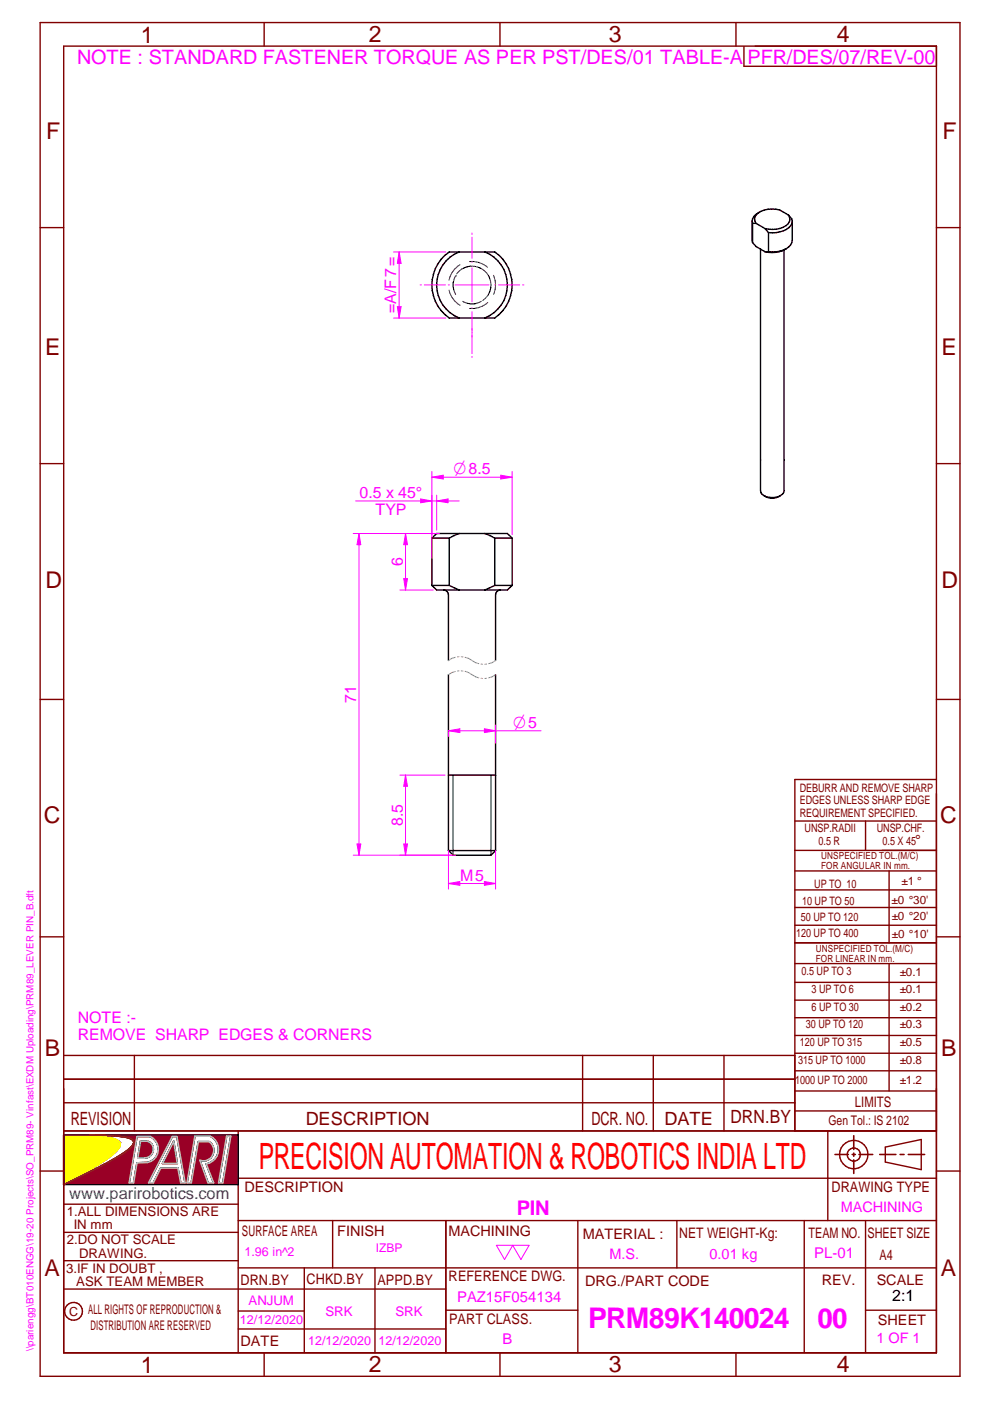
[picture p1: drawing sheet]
<svg xmlns="http://www.w3.org/2000/svg" width="210mm" height="297mm" viewBox="0 0 210 297" stroke-linecap="round" stroke-linejoin="round" font-family="sans-serif">
<g fill="none" stroke="#800000" stroke-width=".3">
<path d="M13.5 239.8h185M13.5 230.8v56h185v-56M50.5 239.8v47M175.5 239.8v19M13.5 255.3h37M50.5 249.8h148M50.5 258.8h148M70.5 258.8v10M94.5 258.8v28M122.5 258.8v28M143.5 258.8v10M170.5 258.8v28"/>
<path d="M183.5 258.8v28M187.7 243.2l7.6-1.6v6.4l-7.6-1.6zM13.5 261.3h37M13.5 267.3h37M13.5 273.3h81M50.5 268.8h148M50.5 278h14M64.5 268.8v18M79.5 268.8v18M94.5 277.8h28M183.5 277.8h15M50.5 281.8h44"/>
<circle cx="181" cy="244.8" r="3"/>
<circle cx="181" cy="244.8" r="1.4"/>
<circle cx="15.6" cy="278" r="1.89"/>
</g>
<path d="M177 244.8h2.9M180.7 244.8h.7M181 240.8v2.9M181 244.5v.7M181 245.9v2.9M182.1 244.8h2.9M186.5 244.8h3.4M190.8 244.8h.9M192.6 244.8h3.4" fill="none" stroke="#800000" stroke-width=".34"/>
<path d="M29 241h2.9a2.94 2.94 0 0 1 1.6 2.9 2.94 2.94 0 0 1-2.2 2.6h-2.3l-.7 4.3h-.9zM36.5 241h1l1.7 9.8h-.9l-.6-3.2h-3.6l-1.6 3.2h-1zM41.3 240.9h3.3a3.2 3.2 0 0 1 1.7 3.2 3.2 3.2 0 0 1-2.6 2.7l1.6 4h-1.2l-1.7-4.8a2.23 2.23 0 0 0 2.7-1.1 2.23 2.23 0 0 0-.7-2.8h-2.4l-1.4 8.7h-.9zM48 240.9h.9l-1.7 9.9h-.8z" fill="none" stroke="#991b1e" stroke-width=".34"/>
<path d="M29.8 241.9h1.4a1.85 1.85 0 0 1 1.3 2.1 1.85 1.85 0 0 1-1.8 1.5h-1.5z" fill-rule="evenodd" fill="#990026"/>
<path d="M29.8 241.9h1.4a1.85 1.85 0 0 1 1.3 2.1 1.85 1.85 0 0 1-1.8 1.5h-1.5z" fill="none" stroke="#991b1e" stroke-width=".34"/>
<path d="M36.8 242l.8 4.7h-3.1z" fill="#990026"/>
<path d="M36.8 242l.8 4.7h-3.1z" fill="none" stroke="#991b1e" stroke-width=".34"/>
<path d="M19 240.6l1.4 .1a31.6 31.6 0 0 1 7.1 .6 .93 .93 0 0 1 .8 .7 .93 .93 0 0 1-.4 1.1 16.4 16.4 0 0 1-4 2.8l-2.7 1.5-7.7 3.8 8.1-4.8a9 9 0 0 0 3.8-3.6v-.5M19.3 240.6l4.2 .7 1.4 .5 .5 .4M29 241h2.9a2.94 2.94 0 0 1 1.6 2.9 2.94 2.94 0 0 1-2.2 2.6h-2.3l-.7 4.3h-.9zM29.8 241.9h1.4a1.85 1.85 0 0 1 1.3 2.1 1.85 1.85 0 0 1-1.8 1.5h-1.5zM36.5 241h1l1.7 9.8h-.9l-.6-3.2h-3.6l-1.6 3.2h-1zM36.8 242l.8 4.7h-3.1zM41.3 240.9h3.3a3.2 3.2 0 0 1 1.7 3.2 3.2 3.2 0 0 1-2.6 2.7l1.6 4h-1.2l-1.7-4.8a2.23 2.23 0 0 0 2.7-1.1 2.23 2.23 0 0 0-.7-2.8h-2.4l-1.4 8.7h-.9zM48 240.9h.9l-1.7 9.9h-.8z" fill="none" stroke="#000" stroke-width=".34"/>
<circle cx="25.4" cy="242.2" r=".17" fill="#000"/>
<path d="M29.8 241.9h1.4a1.85 1.85 0 0 1 1.3 2.1 1.85 1.85 0 0 1-1.8 1.5h-1.5zM36.8 242l.8 4.7h-3.1z" fill="none" stroke="#c0c0c0" stroke-width=".34"/>
<path d="M13.5 240.6h5.8l3.6 .5a3.3 3.3 0 0 1 2.5 1.3 2.97 2.97 0 0 1-1.5 2.4l-4.2 2.8-6.2 3.6z" fill-rule="evenodd" fill="#ff0"/>
<path d="M25.4 242.3a1.68 1.68 0 0 1-.8 1.8l-1.4 1.2-2.3 1.6-7.4 4.3" fill="none" stroke="#f1eb1f" stroke-width=".34"/>
<circle cx="25.4" cy="242.3" r=".17" fill="#f1eb1f"/>
<path d="M25.4 242.2l-.6-.5a22.5 22.5 0 0 0-5.5-1.1h-5.8v10.6" fill="none" stroke="#f1eb1f" stroke-width=".34"/>
<path d="M19 240.6l3.6 .5 2 .5a1.05 1.05 0 0 1 .8 .8 1.05 1.05 0 0 1-.3 1.1l-.3 .5a18.3 18.3 0 0 1-4 2.9l-7.3 4.3" fill="none" stroke="#ff0" stroke-width=".34"/>
<path d="M13.5 240.6v10.6" fill="none" stroke="#000" stroke-width=".34"/>
<path d="M13.5 240.6v10.6" fill="none" stroke="#000" stroke-width=".3"/>
<path d="M19 240.6l4.4 .1 2.7 .3 1.8 .5 .4 .4 .1 .4-.3 .6-.8 .8-3 2-3.1 1.7-7.7 3.8h37v-10.6zM36.5 241h1l1.7 9.8h-.9l-.6-3.2h-3.6l-1.6 3.2h-1zM29 241h2.9a2.94 2.94 0 0 1 1.6 2.9 2.94 2.94 0 0 1-2.2 2.6h-2.3l-.7 4.3h-.9zM41.3 240.9h3.3a3.2 3.2 0 0 1 1.7 3.2 3.2 3.2 0 0 1-2.6 2.7l1.6 4h-1.2l-1.7-4.8a2.23 2.23 0 0 0 2.7-1.1 2.23 2.23 0 0 0-.7-2.8h-2.4l-1.4 8.7h-.9zM48 240.9h.9l-1.7 9.9h-.8z" fill-rule="evenodd" fill="#990026"/>
<g fill="none" stroke="#000" stroke-width=".3">
<path d="M94.3 54.1l.9-.7h9.7a8.5 8.5 0 0 1 0 14h-9.7a8.5 8.5 0 0 1-.9-13.3zM97.4 53.4a7.5 7.5 0 0 0-4.8 7 7.5 7.5 0 0 0 4.8 7M102.8 53.4a7.5 7.5 0 0 1 4.8 7 7.5 7.5 0 0 1-4.8 7M159.5 46.9l.1 4.5M159.6 47.3l.7 .1M159.6 51.4l.7 .9 1.9 1.1M159.6 47.3v4.1M160.3 47.4l1.9 1.1M161.1 45a2.1 2.1 0 0 0-1.5 2.3M161.2 52.8v51.3l.3 .7 .5 .3M162.2 48.5l.7 .8M162.2 53.4h.7"/>
<path d="M162.9 49.3v4.1M166.2 53v51.1l-.3 .7-.4 .3M166.8 52.7a5.9 5.9 0 0 1-4.6 .7M166.8 52.7a5.9 5.9 0 0 1-3.9 .7M167.2 45.6l.7 .8 .1 .5M167.2 45.6a5.2 5.2 0 0 0-6.8 0 1.33 1.33 0 0 0-.1 1.8M167.2 45.6a1.68 1.68 0 0 1-1.1 2.6 5.9 5.9 0 0 1-3.9 .3M168 46.9a2.88 2.88 0 0 1-2.6 2.2l-.8 .2h-1.7M168 46.9v4.1a2.27 2.27 0 0 1-1.2 1.7M91.6 114.1h3.6M91.6 114.1l1-1h15l1 1M91.6 114.1v10"/>
<path d="M95.2 114.1v10M97.4 113.1l-2.2 1M102.8 113.1l2.1 1M104.9 114.1h3.7M104.9 114.1v10M108.6 114.1v10M162 105.1a3.9 3.9 0 0 0 3.5 0M162 105.1a3 3 0 0 0 3.5 0M91.6 124.1l1 1h15l1-1M91.6 124.1h3.6M94.1 125.1a1.01 1.01 0 0 1 1 1v13.9M95.2 124.1l2.2 1"/>
<path d="M104.9 124.1h3.7M104.9 124.1l-2.1 1M106.1 125.1a1.01 1.01 0 0 0-1 1v13.9M95.1 143v37.3M105.1 143v37.3M95.1 164.3h10M95.1 180.3h10M95.1 180.3l1 1h8l1-1M13.5 240.6h37v10.6h-37"/>
</g>
<path d="M13.5 251.2a118.2 118.2 0 0 0 12.2-6.4l-4.5 2.6zM19 240.6l6.1 .3 2.4 .4a18.7 18.7 0 0 0-5.6-.6zM27.5 241.3l.5 .3M28 241.6h.1M28 241.6l.4 .5M28.2 241.7l.2 .6M28.4 242.3l-.3 .6-.5 .6-1.9 1.3M28.4 242.3l-.6 .9-2.1 1.6" fill="none" stroke="#991b1e" stroke-width=".34"/>
<path d="M29 241h2.9a2.94 2.94 0 0 1 1.6 2.9 2.94 2.94 0 0 1-2.2 2.6h-2.3l-.7 4.3h-.9zM36.5 241h1l1.7 9.8h-.9l-.6-3.2h-3.6l-1.6 3.2h-1zM41.3 240.9h3.3a3.2 3.2 0 0 1 1.7 3.2 3.2 3.2 0 0 1-2.6 2.7l1.6 4h-1.2l-1.7-4.8a2.23 2.23 0 0 0 2.7-1.1 2.23 2.23 0 0 0-.7-2.8h-2.4l-1.4 8.7h-.9zM48 240.9h.9l-1.7 9.9h-.8z" fill="none" stroke="#c0c0c0" stroke-width=".34"/>
<g fill="none" stroke="#800000" stroke-width=".3">
<path d="M8.5 4.8h195v287h-195zM13.5 9.8h185v277h-185zM56 4.8v5M106 4.8v5M156 4.8v5M157.7 9.9v4.2h40.8M8.5 48.3h5M198.5 48.3h5M8.5 98.3h5M198.5 98.3h5M8.5 148.3h5M198.5 148.3h5"/>
<path d="M168.5 174.1h30M183.5 174.1v6.2M198.5 165.3h-30v74.5h30M8.5 198.6h5M168.5 184.7h30M168.5 188.7h30M168.5 192.4h30M168.5 196.2h30M168.5 199.9h30M168.5 180.3h30M188.5 184.7v15.2M198.5 198.6h5"/>
<path d="M168.5 204.3h30M168.5 208.3h30M168.5 212h30M168.5 215.8h30M168.5 219.5h30M188.5 204.3v27M13.5 233.8h155M13.5 228.8h155M13.5 223.8h155M28.5 223.8v16M123.5 223.8v16M138.5 223.8v16"/>
<path d="M153.5 223.8v16M168.5 223.3h30M168.5 227h30M168.5 231.3h30M168.5 235.5h30M8.5 248.3h5M198.5 248.3h5M56 286.8v5M106 286.8v5M156 286.8v5"/>
</g>
<path d="M96.1 164.3v17M104.1 164.3v17" fill="none" stroke="#000" stroke-width=".21"/>
<g fill="none" stroke="#008000" stroke-width=".21">
<path d="M96.1 59.7v.9l.1 .9M96.6 58.5h.1M96.6 58.5a4.1 4.1 0 0 0 0 3.9M97.5 56.1a5 5 0 0 0-2.3 3.3M99.6 55.5h.1M99.6 55.5a5 5 0 0 1 3.8 1.2M99.7 56.4a4 4 0 0 0-2.9 1.7M101.5 56.7a3.9 3.9 0 0 0-3.4 .3M101.5 56.7l.5 .2M101.5 56.7a3.9 3.9 0 0 1 2.3 2.4M103.5 58.4a3.9 3.9 0 0 1 0 4M104.6 58.4a5 5 0 0 1 0 4"/>
<path d="M95.2 61.5a4.8 4.8 0 0 0 2.4 3.2M98.1 63.9l1 .4 .8 .1M99.6 65.4h.1M100.7 64.4h.1M100.7 64.4h-.8M102.1 63.9l-1.4 .5h-.8M103.4 64.1a4.9 4.9 0 0 1-3.8 1.3M104.1 60.8a3.7 3.7 0 0 1-1.7 2.9"/>
</g>
<path d="M83.4 53.4h11.1M84.6 53.4l.4 2.4h-.8zM83.4 67.4h11.1" fill="none" stroke="#f0f" stroke-width=".21"/>
<path d="M84.6 53.4l.4 2.4h-.8z" fill="#f0f"/>
<path d="M84.2 65h.8l-.4 2.4z" fill="none" stroke="#f0f" stroke-width=".21"/>
<path d="M84.2 65h.8l-.4 2.4z" fill="#f0f"/>
<g fill="none" stroke="#f0f" stroke-width=".21">
<path d="M84.6 53.4v14M100.1 49.4v.3M100.1 50.3v4.5M100.1 55.4v.2M100.1 56.8v7.2M89.1 60.4h.3M90 60.4h4.4M95 60.4h.3M96.5 60.4h7.2M100.1 65.2v.2M100.1 66.1v4.4M100.1 71.2v.2"/>
<path d="M104.9 60.4h.2M105.7 60.4h4.5M110.8 60.4h.3M84.8 113.1h8.1M86 113.1l.4 2.4h-.8zM84.8 125.1h7.1"/>
</g>
<path d="M86 113.1l.4 2.4h-.8z" fill="#f0f"/>
<path d="M85.6 122.7h.8l-.4 2.4z" fill="none" stroke="#f0f" stroke-width=".21"/>
<path d="M85.6 122.7h.8l-.4 2.4z" fill="#f0f"/>
<path d="M74.9 113.1h18.3M76.1 113.1l.4 2.4h-.8zM86 113.1v12M74.9 181.3h21" fill="none" stroke="#f0f" stroke-width=".21"/>
<path d="M76.1 113.1l.4 2.4h-.8z" fill="#f0f"/>
<path d="M75.7 178.9h.8l-.4 2.4z" fill="none" stroke="#f0f" stroke-width=".21"/>
<path d="M75.7 178.9h.8l-.4 2.4z" fill="#f0f"/>
<path d="M100.1 69.7v.3M100.1 70.6v4.4M100.1 75.6v.2M76.1 113.1v68.2M95.1 180.3v8.2M95.1 187.3l2.4-.4v.8zM105.1 180.3v8.2M105.2 264h7l-1.8 3-1.7-3-1.7 3z" fill="none" stroke="#f0f" stroke-width=".21"/>
<g fill="none" stroke="#949494" stroke-width=".21">
<path d="M96.5 139.4l-1.4 .6M97.3 139.2l-.3 .1M97.8 139.2l.4 .1M98.6 139.4l.7 .2 1.5 .9 .7 .2M96.5 142.4l-1.4 .6M97.3 142.2l-.3 .1M97.8 142.2l.4 .1M98.6 142.3l2.9 1.4M102 143.8h.3M102 140.8h.3M103.2 143.8h-.4M103.2 140.8h-.4"/>
<path d="M105.1 143l-.8 .5-.7 .2M105.1 140l-.8 .5-.7 .2"/>
</g>
<path d="M95.1 187.3l2.4-.4v.8z" fill="#f0f"/>
<path d="M102.7 186.9l2.4 .4-2.4 .4z" fill="none" stroke="#f0f" stroke-width=".21"/>
<path d="M102.7 186.9l2.4 .4-2.4 .4z" fill="#f0f"/>
<path d="M84.8 164.3h9.6M85.6 178.9h.8l-.4 2.4zM84.8 181.3h11.8M95.1 187.3h10" fill="none" stroke="#f0f" stroke-width=".21"/>
<path d="M85.6 178.9h.8l-.4 2.4z" fill="#f0f"/>
<path d="M86 164.3l.4 2.4h-.8z" fill="none" stroke="#f0f" stroke-width=".21"/>
<path d="M86 164.3l.4 2.4h-.8z" fill="#f0f"/>
<path d="M89.2 105.8l2.4 .4-2.4 .4zM91.6 105v8.4M92.6 105v7.4M86 164.3v17" fill="none" stroke="#f0f" stroke-width=".21"/>
<path d="M89.2 105.8l2.4 .4-2.4 .4z" fill="#f0f"/>
<path d="M92.6 106.2l2.4-.4v.8z" fill="none" stroke="#f0f" stroke-width=".21"/>
<path d="M92.6 106.2l2.4-.4v.8z" fill="#f0f"/>
<path d="M91.6 99.9v18.5M108.6 99.9v13.5M75.4 106.2h22M106.2 100.8l2.4 .4-2.4 .4z" fill="none" stroke="#f0f" stroke-width=".21"/>
<path d="M106.2 100.8l2.4 .4-2.4 .4z" fill="#f0f"/>
<path d="M91.6 101.2l2.4-.4v.8z" fill="none" stroke="#f0f" stroke-width=".21"/>
<path d="M91.6 101.2l2.4-.4v.8z" fill="#f0f"/>
<path d="M91.6 101.2h17M95.1 155.2v.9M102.7 154.5l2.4 .4-2.4 .4zM105.1 153.7v3.9" fill="none" stroke="#f0f" stroke-width=".21"/>
<path d="M102.7 154.5l2.4 .4-2.4 .4z" fill="#f0f"/>
<path d="M95.1 154.9l2.4-.4v.8z" fill="none" stroke="#f0f" stroke-width=".21"/>
<path d="M95.1 154.9l2.4-.4v.8z" fill="#f0f"/>
<path d="M95.1 154.9h19.6" fill="none" stroke="#f0f" stroke-width=".21"/>
<text font-size="7.7" fill="#f00" x="54.9" y="247.9">PRECISION AUTOMATION &amp; ROBOTICS INDIA LTD</text>
<text font-size="6" fill="#f0f" x="124.7" y="281.6">PRM89K140024</text>
<text font-size="5.9" fill="#f0f" x="173.3" y="281.6">00</text>
<g font-size="4.9" fill="#800000">
<text x="29.8" y="9">1</text>
<text x="78.2" y="8.9">2</text>
<text x="129.1" y="8.9">3</text>
<text x="177.4" y="8.9">4</text>
<text x="9.8" y="29.4">F</text>
<text x="199.8" y="29.4">F</text>
<text x="9.6" y="75.4">E</text>
<text x="199.6" y="75.4">E</text>
<text x="9.7" y="124.6">D</text>
<text x="199.6" y="124.6">D</text>
<text x="9.3" y="174.5">C</text>
<text x="199.3" y="174.5">C</text>
<text x="9.5" y="223.9">B</text>
<text x="199.6" y="223.9">B</text>
<text x="9.4" y="270.6">A</text>
<text x="199.5" y="270.6">A</text>
<text x="29.8" y="291">1</text>
<text x="78.2" y="291">2</text>
<text x="129.1" y="291">3</text>
<text x="177.4" y="291">4</text>
</g>
<text font-size="4.3" fill="#f0f" x="109.6" y="257.6">PIN</text>
<g font-size="4.2" fill="#f0f">
<text x="16.3" y="13.6">NOTE : STANDARD FASTENER TORQUE AS PER PST/DES/01 TABLE-A</text>
<text x="158.5" y="13.5">PFR/DES/07/REV-00</text>
</g>
<g font-size="3.9" fill="#800000">
<text x="15" y="238.4">REVISION</text>
<text x="64.8" y="238.4">DESCRIPTION</text>
<text x="125.4" y="238.5">DCR. NO.</text>
<text x="140.9" y="238.4">DATE</text>
<text x="154.9" y="238.2">DRN.BY</text>
</g>
<g font-size="3.7" fill="#f0f">
<text x="96.1" y="100.5">O8.5</text>
<text x="108.8" y="154.3">O5</text>
</g>
<text font-size="3.5" fill="#00f" x="14.7" y="254.1">www.parirobotics.com</text>
<g font-size="3.4" fill="#f0f">
<text x="84" y="66.4" transform="rotate(-90 84 66.4)">=A/F7=</text>
<text x="76.2" y="105.6">0.5 x 45°</text>
<text x="79.6" y="109.2">TYP</text>
<text x="85.4" y="120.1" transform="rotate(-90 85.4 120.1)">6</text>
<text x="75.5" y="149.1" transform="rotate(-90 75.5 149.1)">71</text>
<text x="85.4" y="175.2" transform="rotate(-90 85.4 175.2)">8.5</text>
<text x="97.5" y="186.7">M5</text>
<text x="16.5" y="217">NOTE :-</text>
<text x="16.5" y="220.6">REMOVE SHARP EDGES &amp; CORNERS</text>
</g>
<text font-size="3.4" x="189.2" y="275.8">2:1</text>
<g font-size="3.1" fill="#800000">
<text x="194.1" y="179.2">°</text>
<text x="181.3" y="234.7">LIMITS</text>
<text x="51.8" y="252.8">DESCRIPTION</text>
<text x="176.3" y="252.8">DRAWING TYPE</text>
<text x="51.3" y="262.1">SURFACE AREA</text>
<text x="71.5" y="262.1">FINISH</text>
<text x="95.1" y="262">MACHINING</text>
<text x="123.6" y="262.6">MATERIAL :</text>
<text x="144" y="262.6">NET WEIGHT-Kg:</text>
<text x="171.5" y="262.4">TEAM NO.</text>
<text x="183.9" y="262.4">SHEET SIZE</text>
<text x="186.5" y="267.2">A4</text>
<text x="51" y="272.5">DRN.BY</text>
<text x="65" y="272.3">CHKD.BY</text>
<text x="80" y="272.5">APPD.BY</text>
<text x="95.1" y="271.6">REFERENCE DWG.</text>
<text x="124" y="272.6">DRG./PART CODE</text>
<text x="174.2" y="272.5">REV.</text>
<text x="185.9" y="272.4">SCALE</text>
<text x="95.2" y="280.7">PART CLASS.</text>
<text x="186.1" y="280.9">SHEET</text>
<text x="51" y="285.4">DATE</text>
</g>
<g font-size="3.1" fill="#f0f">
<text x="178.3" y="256.9">MACHINING</text>
<text x="129.2" y="267">M.S.</text>
<text x="150.4" y="266.8">0.01 kg</text>
<text x="172.6" y="266.7">PL-01</text>
<text x="96.9" y="276">PAZ15F054134</text>
<text x="106.6" y="284.9">B</text>
<text x="185.8" y="284.8">1 OF 1</text>
</g>
<g font-size="2.8" fill="#800000">
<text x="175.7" y="238.5">Gen Tol.: IS 2102</text>
<text x="14.1" y="257.7">1.ALL DIMENSIONS ARE</text>
<text x="14.2" y="263.8">2.DO NOT SCALE</text>
<text x="15.6" y="260.5">IN mm</text>
<text x="14" y="269.9">3.IF IN DOUBT ,</text>
<text x="16.8" y="266.6">DRAWING.</text>
<text x="16.2" y="272.7">ASK TEAM MEMBER</text>
<text x="18.7" y="278.5">ALL RIGHTS OF REPRODUCTION &amp;</text>
<text x="19.2" y="281.9">DISTRIBUTION ARE RESERVED</text>
</g>
<g font-size="2.8" fill="#f0f">
<text x="52.7" y="276.6">ANJUM</text>
<text x="69" y="279.1">SRK</text>
<text x="83.9" y="279">SRK</text>
</g>
<g font-size="2.7" fill="#f0f">
<text x="51.8" y="266.3">1.96 in^2</text>
<text x="50.9" y="280.8">12/12/2020</text>
<text x="65.3" y="285.2">12/12/2020 12/12/2020</text>
</g>
<text font-size="2.7" fill="#800000" x="14.6" y="279">C</text>
<g font-size="2.5" fill="#800000">
<text x="169.6" y="167.9">DEBURR AND REMOVE SHARP</text>
<text x="169.6" y="170.6">EDGES UNLESS SHARP EDGE</text>
<text x="169.6" y="173.3">REQUIREMENT SPECIFIED.</text>
<text x="170.6" y="176.5">UNSP.RADII</text>
<text x="173.5" y="179.2">0.5 R</text>
<text x="185.9" y="176.4">UNSP.CHF.</text>
<text x="187.1" y="179.2">0.5 X 45</text>
<text x="170.1" y="191.8">10 UP TO 50</text>
<text x="172.6" y="188.3">UP TO 10</text>
<text x="189" y="191.7">±0 °30'</text>
<text x="191.1" y="187.5">±1 °</text>
<text x="169.8" y="195.2">50 UP TO 120</text>
<text x="189.1" y="195.1">±0 °20'</text>
<text x="168.8" y="198.7">120 UP TO 400</text>
<text x="189.1" y="199">±0 °10'</text>
<text x="169.9" y="206.8">0.5 UP TO 3</text>
<text x="190.8" y="206.8">±0.1</text>
<text x="172" y="210.5">3 UP TO 6</text>
<text x="172" y="214.2">6 UP TO 30</text>
<text x="190.8" y="210.6">±0.1</text>
<text x="190.8" y="214.3">±0.2</text>
<text x="169.6" y="221.7">120 UP TO 315</text>
<text x="170.9" y="218">30 UP TO 120</text>
<text x="190.8" y="218.1">±0.3</text>
<text x="190.8" y="221.8">±0.5</text>
<text x="169.2" y="225.5">315 UP TO 1000</text>
<text x="190.8" y="225.6">±0.8</text>
<text x="168.6" y="229.7">1000 UP TO 2000</text>
<text x="190.8" y="229.8">±1.2</text>
</g>
<text font-size="2.5" fill="#f0f" x="79.7" y="265.5">IZBP</text>
<g font-size="2.1" fill="#800000">
<text x="174.1" y="182.1">UNSPECIFIED TOL.(M/C)</text>
<text x="174.1" y="184.2">FOR ANGULAR IN mm.</text>
<text x="173" y="201.8">UNSPECIFIED TOL.(M/C)</text>
<text x="173" y="203.9">FOR LINEAR IN mm.</text>
</g>
<text font-size="2.1" fill="#f0f" x="7.1" y="286.5" transform="rotate(-90 7.1 286.5)">\\pariengg\BT010ENGG\19-20 Projects\SO_PRM89- Vinfast\EXDM Uploading\PRM89_LEVER PIN_B.dft</text>
</svg>
